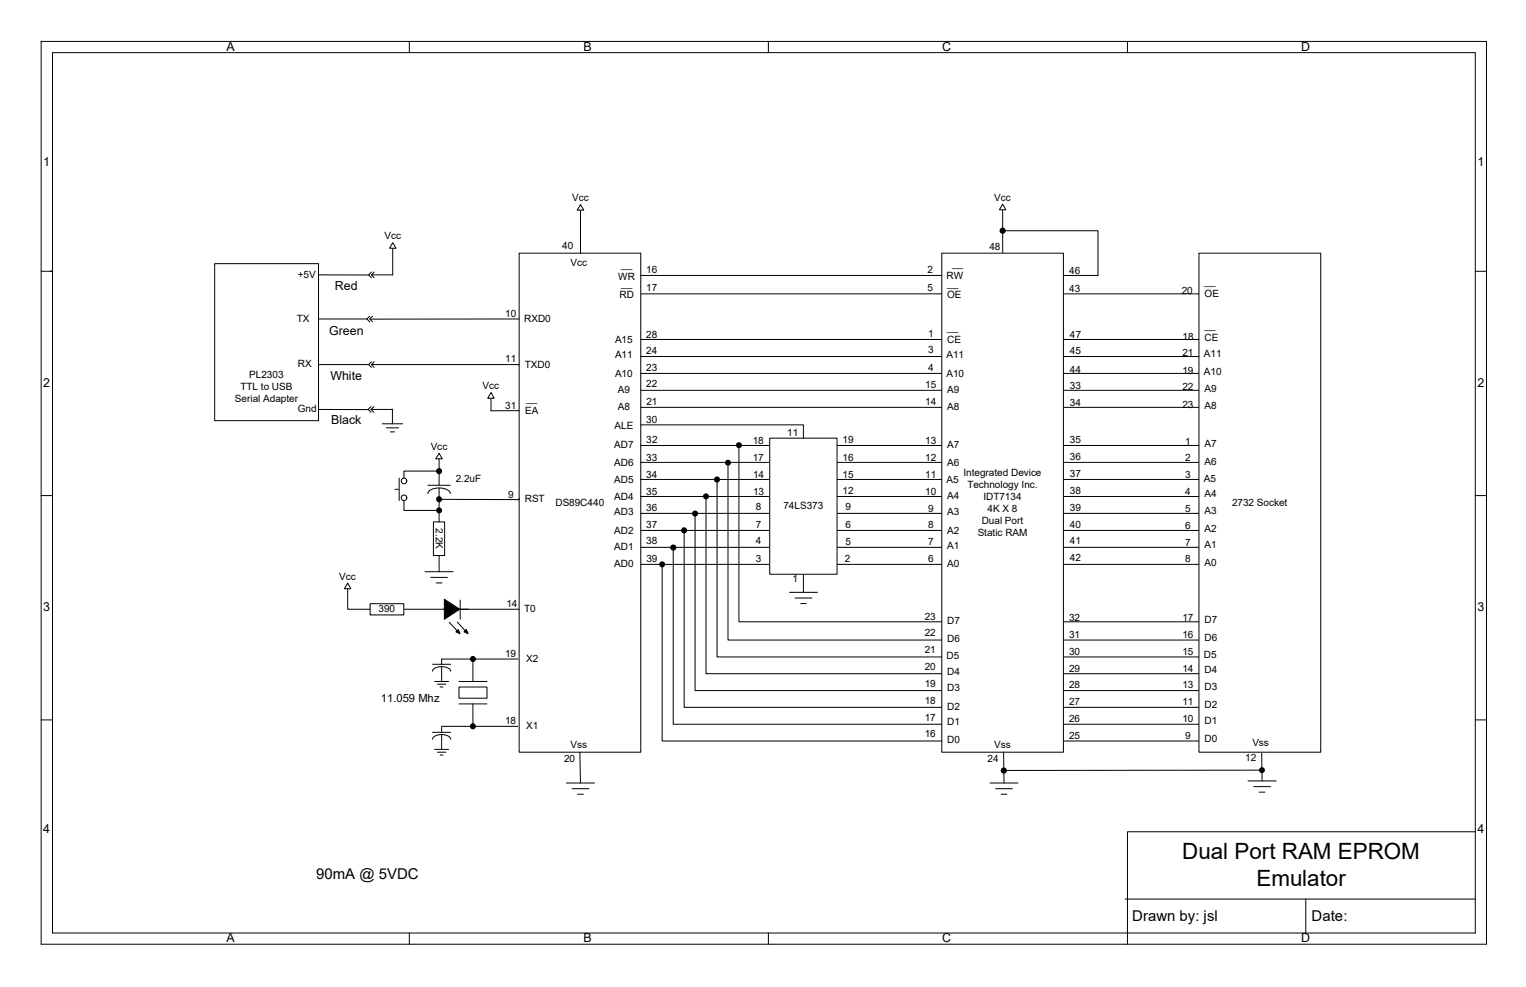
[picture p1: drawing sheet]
<svg xmlns="http://www.w3.org/2000/svg" width="432mm" height="279mm" viewBox="0 0 432 279" stroke-linecap="round" stroke-linejoin="round" font-family="sans-serif">
<g fill="none" stroke="#000" stroke-width=".28">
<path d="M11.6 11.7h409v255.6h-409zM14.9 14.9h402.5v249.2h-402.5zM115.8 11.7v3.2M217.4 11.7v3.2M319 11.7v3.2M11.6 76.8h3.3M417.4 76.8h3.2M181.3 83.2h158M11.6 140.3h3.3M417.4 140.3h3.2M11.6 203.8h3.3M417.4 203.8h3.2"/>
<path d="M417.4 235.5h-98.4v28.5M318.4 254.5h99M369.5 254.5v9.6M115.8 264.1v3.2M217.4 264.1v3.2M319 264.1v3.2"/>
</g>
<path d="M146.9 71.7h34.4v141.2h-34.4z" fill="#fff"/>
<path d="M146.9 71.7h34.4v141.2h-34.4z" fill="none" stroke="#000" stroke-width=".28"/>
<path d="M129.9 194.5h7.9v3.2h-7.9z" fill="#fff"/>
<g fill="none" stroke="#000" stroke-width=".28">
<path d="M138.9 112.2v4.1l8-.1M146.9 141.1v.3h-22.7M114.3 172.5h18.2M125.7 169.6l4.4 2.9-4.4 2.8zM127.1 176.1l2.2 2.4M129 178.9l.7-.7 .5 1.2zM129.4 176.1l2.2 2.4M130.2 169.9v5.4M132 178.2l.5 1.2-1.2-.5zM122.4 190a2.29 2.29 0 0 1 2.6-1.3l.6 .1a2.03 2.03 0 0 1 2 1.2M122.4 188h5.1M123 192.9h4"/>
<path d="M123.8 193.7h2.4M124.5 194.5h.8M125 186.6v1.4M125 188.7v4.2M129.9 194.5h7.9v3.2h-7.9zM129.9 192.9h7.9M129.9 199.3h7.9M133.8 199.3v6.3h12.7M146.5 186.6h-12.7v6.3M122.4 209.3a2.3 2.3 0 0 1 2.6-1.4l.6 .1a2.06 2.06 0 0 1 2 1.3M122.4 207.3h5.1M123 212.1h4"/>
<path d="M123.8 212.9h2.4M124.5 213.7h.8M125 205.8v1.5M125 207.9v4.2"/>
</g>
<g fill="#000">
<path d="M125.7 169.6l4.4 2.9-4.4 2.8zM129 178.9l.7-.7 .5 1.2zM132 178.2l.5 1.2-1.2-.5z"/>
<circle cx="124.2" cy="141.3" r=".86"/>
</g>
<path d="M104.7 170.9h9.6v3.2h-9.6z" fill="#fff"/>
<path d="M98.4 166.1v6.4h6.3M104.7 170.9h9.6v3.2h-9.6zM125.4 172.5h21.5" fill="none" stroke="#000" stroke-width=".28"/>
<path d="M138.9 111.1l.9 1.6h-1.8z" fill="#fff"/>
<path d="M138.9 111.1l.9 1.6h-1.8z" fill="none" stroke="#000" stroke-width=".28"/>
<path d="M98.4 165.1l.9 1.6h-1.8z" fill="#fff"/>
<g fill="none" stroke="#000" stroke-width=".28">
<path d="M181.3 126.1h158M181.3 130.9h158M181.3 135.7h158M181.3 140.5h158M181.3 145.3h158M181.3 150.2h158M181.3 154.9h158M181.3 159.8h158M98.4 165.1l.9 1.6h-1.8zM164.1 212.9l.2 8.8M160.3 221.7h7.9M161.9 223.3h4.7"/>
<path d="M163.4 224.8h1.7"/>
</g>
<path d="M217.8 124h19.1v38.6h-19.1z" fill="#fff"/>
<g fill="none" stroke="#000" stroke-width=".28">
<path d="M181.3 78h129.4M181.3 96.1h158M181.3 100.9h158M181.3 105.7h158M181.3 110.5h158M181.3 115.3h158M181.3 120.3h46v3.7M202.9 135.8v50.2h136.4M206 131v50.2h133.3M209.1 126v50h130.2M217.8 124h19.1v38.6h-19.1zM187.4 159.8v50h151.9"/>
<path d="M190.5 155v50h148.8M193.6 150.2v50h145.7M196.7 145.4v50.1h142.6M199.8 140.5v50.2h139.5M223.4 167.7h7.9M225 169.3h4.7M226.6 170.9h1.5M227.3 162.7v5"/>
</g>
<g fill="#000">
<circle cx="202.9" cy="135.7" r=".86"/>
<circle cx="206" cy="131" r=".85"/>
<circle cx="209.1" cy="126" r=".85"/>
<circle cx="187.4" cy="159.8" r=".85"/>
<circle cx="190.5" cy="155" r=".87"/>
<circle cx="193.6" cy="150.1" r=".87"/>
<circle cx="196.7" cy="145.4" r=".85"/>
<circle cx="199.8" cy="140.5" r=".85"/>
</g>
<path d="M266.5 71.7h34.4v141.2h-34.4z" fill="#fff"/>
<path d="M283.7 58.8v12.7M266.5 71.7h34.4v141.2h-34.4zM284 212.9l.1 8.8M280.1 221.7h8M281.7 223.3h4.8M283.3 224.8h1.6" fill="none" stroke="#000" stroke-width=".28"/>
<path d="M283.7 57.8l.9 1.6h-1.8z" fill="#fff"/>
<path d="M164.3 59v12.7M283.7 57.8l.9 1.6h-1.8zM283.7 65.3h27v12.7" fill="none" stroke="#000" stroke-width=".28"/>
<circle cx="283.7" cy="65.3" r=".86" fill="#000"/>
<path d="M164.3 57.9l.9 1.6h-1.9z" fill="#fff"/>
<path d="M164.3 57.9l.9 1.6h-1.9zM125 186.6h8.8M125 205.6h8.8M357 212.3l.1 8.8M357.1 218l-73 .1M353.1 221.1h8M354.8 222.7h4.7M356.3 224.2h1.6" fill="none" stroke="#000" stroke-width=".28"/>
<g fill="#000">
<circle cx="133.8" cy="186.6" r=".85"/>
<circle cx="133.8" cy="205.6" r=".85"/>
<circle cx="284" cy="218.1" r=".87"/>
<circle cx="357.1" cy="218" r=".85"/>
</g>
<path d="M339.3 71.7h34.4v141.2h-34.4z" fill="#fff"/>
<path d="M339.3 71.7h34.4v141.2h-34.4z" fill="none" stroke="#000" stroke-width=".28"/>
<path d="M122.6 147.7h3.2v9.6h-3.2z" fill="#fff"/>
<path d="M121.1 137.4h6.3M121.1 139.7a3.3 3.3 0 0 1 3.9-1.5l1.2 .3a1.57 1.57 0 0 1 1.2 1.2M124.2 129.4v8M124.2 138.1v9.6M122.6 147.7h3.2v9.6h-3.2zM124.2 157.3v4.5M120.3 161.8h7.9M121.9 163.4h4.7M123.4 165h1.7" fill="none" stroke="#000" stroke-width=".28"/>
<path d="M124.2 128.3l.9 1.6h-1.8z" fill="#fff"/>
<path d="M124.2 128.3l.9 1.6h-1.8z" fill="none" stroke="#000" stroke-width=".28"/>
<path d="M60.7 74.6h29.4v44.5h-29.4z" fill="#fff"/>
<g fill="none" stroke="#000" stroke-width=".28">
<path d="M60.7 74.6h29.4v44.5h-29.4zM90.1 77.8l14.3 .1M105.1 77l-.8 .8 .8 .8M105.9 77l-.8 .8 .8 .8M111.1 69.8v8h-6M90.1 90.3h13.7M104.6 89.5l-.8 .8 .8 .8M105.4 89.5l-.8 .8 .8 .8M146.9 90.3h-42.1M90.1 103.2h14.2M90.1 115.9l14.2 .1M105 115.1l-.8 .8 .8 .8"/>
<path d="M105 115.9h6M105.1 102.4l-.8 .8 .8 .8M105.2 103.2h41.7M105.8 115.1l-.8 .8 .8 .8M105.9 102.4l-.8 .8 .8 .8M108.2 120h5.7M111 115.8v4.2M109.3 121.1h3.5M110.5 122.3h1.1"/>
</g>
<path d="M111.1 68.7l1 1.6h-1.9z" fill="#fff"/>
<path d="M111.1 68.7l1 1.6h-1.9zM124.2 133.3h-9.9v2.8M114.3 140.9v3.6h9.9" fill="none" stroke="#000" stroke-width=".28"/>
<g fill="#000">
<circle cx="124.3" cy="133.4" r=".86"/>
<circle cx="124.2" cy="144.5" r=".85"/>
</g>
<circle cx="114.3" cy="136.1" r=".79" fill="#fff"/>
<circle cx="114.3" cy="136.1" r=".79" fill="none" stroke="#000" stroke-width=".28"/>
<circle cx="114.3" cy="140.9" r=".79" fill="#fff"/>
<g fill="none" stroke="#000" stroke-width=".28">
<path d="M111.8 138.5h.9M112.9 135.3v6.4"/>
<circle cx="114.3" cy="140.9" r=".79"/>
</g>
<g font-size="6.3">
<text x="334.5" y="243.2">Dual Port RAM EPROM</text>
<text x="355.5" y="250.8">Emulator</text>
</g>
<g font-size="4.2">
<text x="89.5" y="248.9">90mA @ 5VDC</text>
<text x="320.4" y="260.6">Drawn by: jsl</text>
<text x="371.1" y="260.6">Date:</text>
</g>
<g font-size="3.5">
<text x="64.1" y="14.4">A</text>
<text x="165.1" y="14.4">B</text>
<text x="266.6" y="14.4">C</text>
<text x="368.2" y="14.4">D</text>
<text x="12.2" y="46.9">1</text>
<text x="418" y="46.9">1</text>
<text x="94.7" y="82">Red</text>
<text x="93.1" y="94.7">Green</text>
<text x="93.5" y="107.4">White</text>
<text x="12.2" y="109.6">2</text>
<text x="418" y="109.6">2</text>
<text x="93.7" y="120.1">Black</text>
<text x="12.2" y="173.1">3</text>
<text x="418" y="173.1">3</text>
<text x="12.2" y="235.8">4</text>
<text x="418" y="235.8">4</text>
<text x="64.1" y="266.8">A</text>
<text x="165.1" y="266.8">B</text>
<text x="266.6" y="266.8">C</text>
<text x="368.2" y="266.7">D</text>
</g>
<text font-size="3.2" x="107.8" y="198.8">11.059 Mhz</text>
<g font-size="2.8">
<text x="161.9" y="57">Vcc</text>
<text x="281.3" y="56.9">Vcc</text>
<text x="108.8" y="67.8">Vcc</text>
<text x="159.1" y="70.4">40</text>
<text x="280" y="70.9">48</text>
<text x="161.5" y="75.4">Vcc</text>
<text x="175.8" y="75.9">__</text>
<text x="182.9" y="77.3">16</text>
<text x="262.5" y="77.2">2</text>
<text x="269.4" y="75.6">__</text>
<text x="302.6" y="77.5">46</text>
<text x="84.2" y="78.6">+5V</text>
<text x="175" y="79.3">WR</text>
<text x="175.8" y="81.1">__</text>
<text x="182.9" y="82.5">17</text>
<text x="262.5" y="82.4">5</text>
<text x="267.8" y="79">RW</text>
<text x="268" y="81.1">__</text>
<text x="302.6" y="82.7">43</text>
<text x="334.4" y="83.1">20</text>
<text x="340.9" y="80.7">__</text>
<text x="143" y="89.6">10</text>
<text x="175.3" y="84.5">RD</text>
<text x="268" y="84.5">OE</text>
<text x="340.9" y="84.1">OE</text>
<text x="83.9" y="91.1">TX</text>
<text x="148.3" y="91.2">RXD0</text>
<text x="182.9" y="95.6">28</text>
<text x="262.7" y="95.5">1</text>
<text x="268" y="93.6">__</text>
<text x="302.8" y="95.8">47</text>
<text x="340.9" y="93.3">__</text>
<text x="174" y="97.1">A15</text>
<text x="174" y="101.5">A11</text>
<text x="182.9" y="100.2">24</text>
<text x="262.6" y="100">3</text>
<text x="267.8" y="101.5">A11</text>
<text x="268" y="97">CE</text>
<text x="302.7" y="100.3">45</text>
<text x="334.6" y="100.8">21</text>
<text x="334.6" y="96.3">18</text>
<text x="340.7" y="101.1">A11</text>
<text x="340.9" y="96.6">CE</text>
<text x="70.5" y="107">PL2303</text>
<text x="84.2" y="104">RX</text>
<text x="143" y="102.6">11</text>
<text x="148.5" y="104.1">TXD0</text>
<text x="174" y="106.6">A10</text>
<text x="182.9" y="105.2">23</text>
<text x="262.6" y="105.2">4</text>
<text x="267.8" y="106.6">A10</text>
<text x="302.7" y="105.5">44</text>
<text x="334.6" y="105.9">19</text>
<text x="340.7" y="106.3">A10</text>
<text x="66.5" y="113.7">Serial Adapter</text>
<text x="68" y="110.4">TTL to USB</text>
<text x="136.6" y="110.2">Vcc</text>
<text x="149" y="113.8">__</text>
<text x="174.8" y="111.4">A9</text>
<text x="182.9" y="109.6">22</text>
<text x="261.8" y="109.8">15</text>
<text x="268" y="111.4">A9</text>
<text x="302.7" y="110.1">33</text>
<text x="334.6" y="110.5">22</text>
<text x="340.9" y="111">A9</text>
<text x="84.2" y="116.7">Gnd</text>
<text x="143" y="115.7">31</text>
<text x="148.6" y="117.2">EA</text>
<text x="174.8" y="116.1">A8</text>
<text x="182.9" y="119.8">30</text>
<text x="182.9" y="114.7">21</text>
<text x="261.8" y="114.7">14</text>
<text x="268" y="116.1">A8</text>
<text x="302.7" y="115">34</text>
<text x="334.6" y="115.4">23</text>
<text x="340.9" y="115.8">A8</text>
<text x="173.9" y="121.5">ALE</text>
<text x="182.9" y="125.5">32</text>
<text x="213" y="125.6">18</text>
<text x="222.8" y="123.5">11</text>
<text x="238.4" y="125.5">19</text>
<text x="261.8" y="125.8">13</text>
<text x="302.7" y="125.5">35</text>
<text x="335.4" y="125.9">1</text>
<text x="121.9" y="127.3">Vcc</text>
<text x="173.8" y="126.9">AD7</text>
<text x="173.8" y="132">AD6</text>
<text x="182.9" y="130.6">33</text>
<text x="213" y="130.4">17</text>
<text x="238.4" y="130.5">16</text>
<text x="261.8" y="130.6">12</text>
<text x="268" y="126.9">A7</text>
<text x="268" y="132">A6</text>
<text x="302.7" y="130.3">36</text>
<text x="335.4" y="130.6">2</text>
<text x="340.9" y="126.5">A7</text>
<text x="340.9" y="131.7">A6</text>
<text x="128.9" y="136.6">2.2uF</text>
<text x="173.8" y="136.8">AD5</text>
<text x="182.9" y="135.3">34</text>
<text x="213.1" y="135.3">14</text>
<text x="238.4" y="135.3">15</text>
<text x="261.8" y="135.3">11</text>
<text x="267.8" y="136.8">A5</text>
<text x="272.6" y="134.7">Integrated Device</text>
<text x="302.7" y="135">37</text>
<text x="335.4" y="135.4">3</text>
<text x="340.7" y="136.4">A5</text>
<text x="143.8" y="141.1">9</text>
<text x="148.5" y="142.2">RST</text>
<text x="157.2" y="143.1">DS89C440</text>
<text x="173.8" y="141.5">AD4</text>
<text x="182.9" y="140.1">35</text>
<text x="213.1" y="140">13</text>
<text x="238.4" y="139.8">12</text>
<text x="261.8" y="140.1">10</text>
<text x="268" y="141.1">A4</text>
<text x="273.7" y="138">Technology Inc.</text>
<text x="278.3" y="141.4">IDT7134</text>
<text x="302.7" y="139.8">38</text>
<text x="335.4" y="140.2">4</text>
<text x="340.9" y="140.8">A4</text>
<text x="348.6" y="143.1">2732 Socket</text>
<text x="123.4" y="149.6" transform="rotate(90 123.4 149.6)">2.2K</text>
<text x="173.8" y="145.9">AD3</text>
<text x="182.9" y="144.7">36</text>
<text x="182.9" y="149.6">37</text>
<text x="213.9" y="144.4">8</text>
<text x="213.9" y="149.5">7</text>
<text x="221.7" y="144.1">74LS373</text>
<text x="239.2" y="144.3">9</text>
<text x="239.2" y="149.6">6</text>
<text x="262.6" y="149.6">8</text>
<text x="262.6" y="144.9">9</text>
<text x="268" y="145.9">A3</text>
<text x="277.8" y="148.2">Dual Port</text>
<text x="279.4" y="144.8">4K X 8</text>
<text x="302.7" y="149.4">40</text>
<text x="302.7" y="144.6">39</text>
<text x="335.4" y="149.7">6</text>
<text x="335.4" y="144.9">5</text>
<text x="340.9" y="145.5">A3</text>
<text x="173.8" y="151">AD2</text>
<text x="173.8" y="155.8">AD1</text>
<text x="182.9" y="154.1">38</text>
<text x="213.8" y="154.1">4</text>
<text x="239.2" y="154.4">5</text>
<text x="262.6" y="154.4">7</text>
<text x="268" y="151">A2</text>
<text x="268" y="155.4">A1</text>
<text x="276.6" y="151.6">Static RAM</text>
<text x="302.7" y="154.1">41</text>
<text x="335.4" y="154.4">7</text>
<text x="340.9" y="150.7">A2</text>
<text x="340.9" y="155.1">A1</text>
<text x="173.8" y="160.6">AD0</text>
<text x="182.9" y="159.1">39</text>
<text x="213.8" y="159">3</text>
<text x="239.1" y="159.1">2</text>
<text x="262.6" y="159.1">6</text>
<text x="268" y="160.6">A0</text>
<text x="302.7" y="158.9">42</text>
<text x="335.4" y="159.2">8</text>
<text x="340.9" y="160.2">A0</text>
<text x="96" y="164.1">Vcc</text>
<text x="224.2" y="164.9">1</text>
<text x="107.1" y="173.3">390</text>
<text x="143.3" y="171.7">14</text>
<text x="148.3" y="173.3">T0</text>
<text x="261.7" y="175.4">23</text>
<text x="268" y="176.7">D7</text>
<text x="302.5" y="175.8">32</text>
<text x="334.6" y="175.8">17</text>
<text x="340.9" y="176.3">D7</text>
<text x="142.9" y="186">19</text>
<text x="261.7" y="185">21</text>
<text x="261.7" y="180.2">22</text>
<text x="268" y="181.8">D6</text>
<text x="302.5" y="185.3">30</text>
<text x="302.5" y="180.6">31</text>
<text x="334.6" y="185.3">15</text>
<text x="334.6" y="180.6">16</text>
<text x="340.9" y="181.4">D6</text>
<text x="148.9" y="187.3">X2</text>
<text x="261.7" y="189.7">20</text>
<text x="267.8" y="186.6">D5</text>
<text x="268" y="191">D4</text>
<text x="302.5" y="190.1">29</text>
<text x="334.6" y="190.1">14</text>
<text x="340.7" y="186.2">D5</text>
<text x="340.9" y="190.6">D4</text>
<text x="261.7" y="194.5">19</text>
<text x="268" y="195.7">D3</text>
<text x="302.5" y="194.9">28</text>
<text x="334.6" y="194.9">13</text>
<text x="340.9" y="195.3">D3</text>
<text x="261.7" y="199.2">18</text>
<text x="268" y="200.9">D2</text>
<text x="302.5" y="199.6">27</text>
<text x="334.6" y="199.6">11</text>
<text x="340.9" y="200.5">D2</text>
<text x="142.9" y="205">18</text>
<text x="148.9" y="206.3">X1</text>
<text x="261.7" y="208.7">16</text>
<text x="261.7" y="204">17</text>
<text x="268" y="205.2">D1</text>
<text x="302.5" y="209.2">25</text>
<text x="302.5" y="204.4">26</text>
<text x="334.6" y="204.4">10</text>
<text x="335.4" y="209.2">9</text>
<text x="340.9" y="204.9">D1</text>
<text x="159.6" y="215.8">20</text>
<text x="161.5" y="211.8">Vss</text>
<text x="268" y="210.4">D0</text>
<text x="279.4" y="215.8">24</text>
<text x="281.3" y="211.8">Vss</text>
<text x="340.9" y="210">D0</text>
<text x="352.3" y="215.5">12</text>
<text x="354.4" y="211.2">Vss</text>
</g>
</svg>
